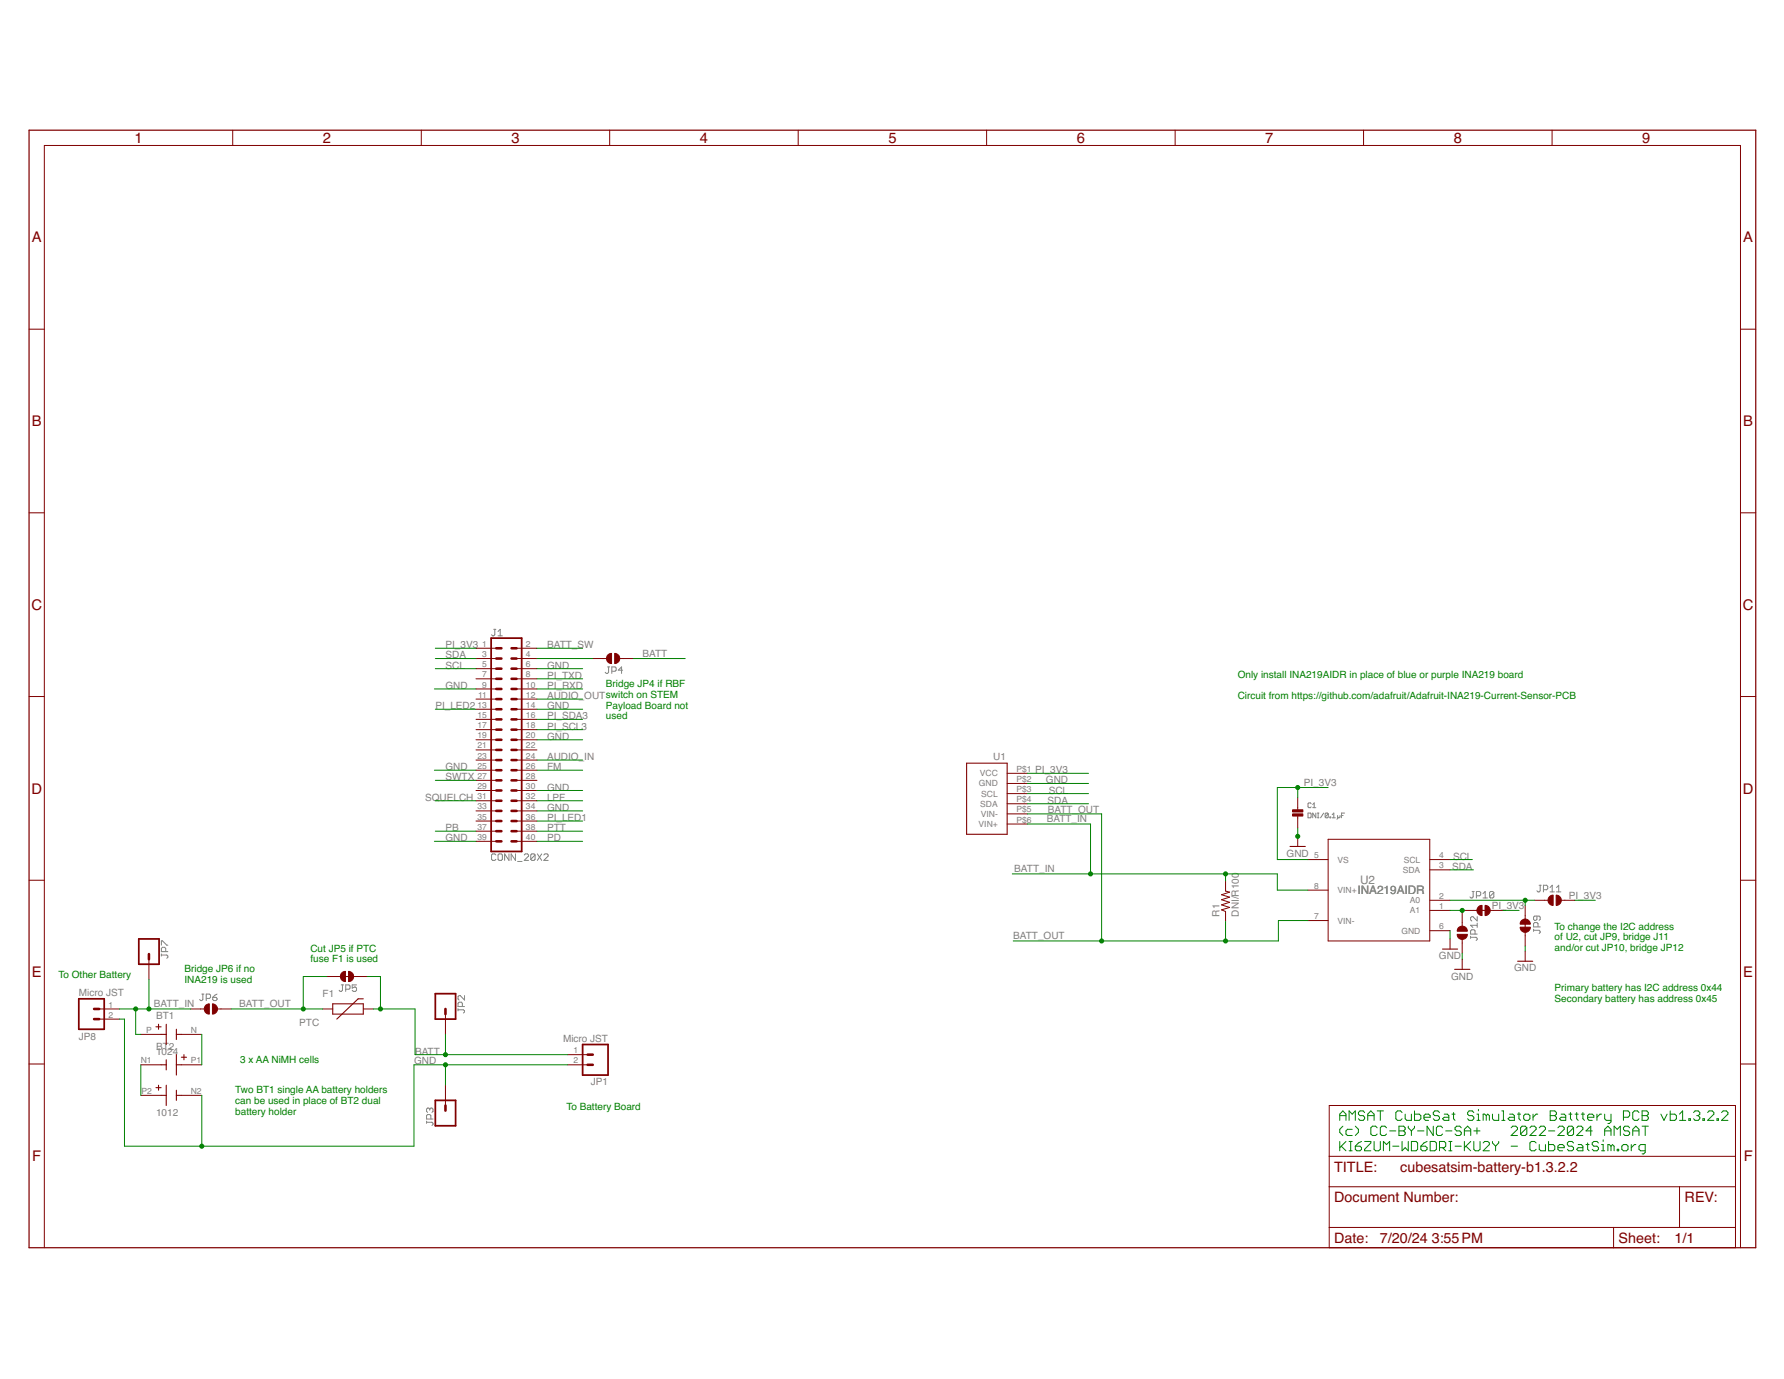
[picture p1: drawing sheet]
<svg xmlns="http://www.w3.org/2000/svg" width="279mm" height="216mm" viewBox="0 0 279 216" stroke-linecap="round" stroke-linejoin="round" font-family="sans-serif">
<g fill="none" stroke="#808080" stroke-width=".16">
<path d="M77.3 98.5h.4M77.5 98.5v.9l-.2 .1-.3-.1M78 99.5h.7M78 98.9l.3-.4v1M95.1 104.4h.4M95.3 104.4v.9l-.2 .1h-.1l-.2-.1M95.8 105.1h.5l.2-.2v-.3l-.2-.2h-.5v1M97.5 104.9h-.7l.5-.5v1M77.7 133.9l-.2-.2h-.3l-.2 .2v.6l.2 .2h.3l.2-.2M78.2 133.7h.3l.2 .2v.6l-.2 .2h-.3l-.2-.2v-.6zM79.7 133.7v1l-.7-1v1M80.7 133.7v1l-.6-1v1"/>
<path d="M81.1 134.9h.7M82.1 133.9l.2-.2h.3l.2 .2v.1l-.7 .7h.7M83.8 133.9l-.2-.2h-.3l-.2 .2v.6M83.8 133.9v.6l-.2 .2h-.3l-.2-.2M83.8 133.9l-.7 .6M84.2 133.7l.6 1M84.8 133.7l-.6 1M85.2 133.9l.1-.2h.4l.2 .2v.1l-.7 .7h.7M204.9 127.3h.3l.1 .1v.5l-.1 .1h-.3zM205.3 125.8l-.1-.1h-.2l-.1 .1v.5l.1 .1h.2l.1-.1M205.6 126.4h.5M205.6 126l.2-.3v.7"/>
<path d="M206.1 127.3v.7l-.5-.7v.7M206.3 128h.3M206.3 127.3h.3M206.4 127.3v.7M207.3 127.3l-.5 .7M208 127.4v.5l-.1 .1-.4-.1M208 127.4l-.3-.1-.2 .1v.5M208 127.4l-.5 .5M208.3 127.9h.1v.1h-.1zM208.6 128h.5M208.6 127.6l.3-.3v.7M209.5 127.7v.5l-.1 .1"/>
<path d="M209.9 127.7l-.2 .3-.2-.1M210.1 127.7h.3M210.6 127.3h-.5v.7M230.5 139.6h.4M230.7 139.6v.8l-.2 .2-.3-.2M232.3 139.9l.3-.3v1M234 139.7v.7l-.2 .2h-.4l-.1-.2M234 139.7l-.2-.1h-.4l-.1 .1v.7M234 139.7l-.7 .7M241 138.6h.4M241.2 138.6v.9l-.2 .1-.3-.1M241.7 139.3h.5l.2-.2v-.3l-.2-.2h-.5v1"/>
<path d="M242.8 139.6h.6M242.8 139l.3-.4v1M243.8 139.6h.7M243.8 139l.3-.4v1M25.3 149.5h.8l.2 .2-.2 .3M25.3 148v-.7h.1l.7 .7h.2M25.3 149.4v.3M26 149v-.5l-.2-.2h-.4l-.1 .2v.5h1M31.6 155.6h.3M31.8 155.6v.9l-.2 .2-.3-.2M32.3 156.3h.5l.2-.2v-.3l-.2-.2h-.5v1.1M33.3 156.1h.5l.2 .4-.2 .2h-.3l-.2-.2z"/>
<path d="M34 155.6l-.7 .5M53.4 154.2h.4M53.6 154.2v.8l-.2 .2-.3-.2M54.1 154.9h.6l.1-.2v-.3l-.1-.2h-.6v1M55.8 154.2h-.6v.5l.3-.2 .3 .2v.3l-.1 .2h-.4l-.1-.2M71.7 158.1h.9l.1 .2-.1 .3M71.7 157.9v.4M72.4 157.6v-.5l-.2-.2h-.3l-.2 .2v.5h1M72.7 155.9v.7l-.6-.7-.4 .1v.4l.2 .2M230.3 146.7h.9l.2 .2-.2 .4M230.3 146.6v.3M231 146.2v-.5l-.2-.1h-.3l-.2 .1v.5h1.1"/>
<path d="M231.2 140.3h.5l.2-.2v-.4l-.2-.1h-.5v1M231.4 143.5v.7l-.7-.7h-.2l-.2 .2v.3l.2 .2M231.4 144.5v.7M231.4 144.9h-1.1l.4 .3M232.3 140.6h.6M240.2 145.6h.8l.2 .2-.2 .4M240.2 145.5v.3M240.7 143.4v.5l-.2 .2-.3-.2v-.3l.1-.2h.7l.2 .2v.3l-.2 .2M240.9 145.1v-.5l-.2-.2h-.4l-.1 .2v.5h1M66.8 175.7h.8l.2 .2-.2 .3M66.8 175.5v.4M67.3 173.7l.2-.2 .3 .2v.3l-.2 .2"/>
<path d="M67.3 173.7l-.2-.2-.3 .2v.3l.2 .2M67.3 173.7v.1M67.5 175.2v-.5l-.2-.2h-.3l-.2 .2v.5h1"/>
</g>
<path d="M4.6 20.4h270.4v174.9h-270.4z" fill="none" stroke="#800000" stroke-width=".19"/>
<g fill="none" stroke="#800000" stroke-width=".16">
<path d="M36.4 20.4v2.4M66 20.4v2.4M95.5 20.4v2.4M125 20.4v2.4M154.5 20.4v2.4M184 20.4v2.4M213.6 20.4v2.4M243.1 20.4v2.4M4.6 51.5h2.3M272.6 51.5h2.4M4.6 80.3h2.3M272.6 80.3h2.4"/>
<path d="M4.6 109.1h2.3M74.5 119h3.2M74.5 117.4h3.2M74.5 115.8h3.2M74.5 114.2h3.2M74.5 112.6h3.2M74.5 111h3.2M74.5 109.5h3.2M74.5 107.9h3.2M74.5 106.3h3.2M74.5 104.7h3.2M74.5 103.1h3.2"/>
<path d="M74.5 101.5h3.2M80.9 119h3.2M80.9 117.4h3.2M80.9 115.8h3.2M80.9 114.2h3.2M80.9 112.6h3.2M80.9 111h3.2M80.9 109.5h3.2M80.9 107.9h3.2M80.9 106.3h3.2M80.9 104.7h3.2M80.9 103.1h3.2"/>
<path d="M80.9 101.5h3.2M92.8 103.1h2.2M97 103.1h2.2M272.6 109.1h2.4M4.6 137.8h2.3M74.5 120.6h3.2M74.5 122.2h3.2M74.5 123.8h3.2M74.5 125.4h3.2M74.5 127h3.2M74.5 128.5h3.2M74.5 130.1h3.2"/>
<path d="M74.5 131.7h3.2M80.9 120.6h3.2M80.9 122.2h3.2M80.9 123.8h3.2M80.9 125.4h3.2M80.9 127h3.2M80.9 128.5h3.2M80.9 130.1h3.2M80.9 131.7h3.2M157.7 122.7h3.2M157.7 124.2h3.2M157.7 125.8h3.2"/>
<path d="M157.7 121.1h3.2M157.7 127.4h3.2M157.7 129h3.2M191.9 137.9v1.6l.7 .2-1.3 .4 1.3 .4-1.3 .4 1.3 .4-1.3 .4 1.3 .4-1.3 .4 .6 .2v1.6M203.2 124.9v2.1M203.2 127.6v2M203.2 130.9v1.6M204.8 134.6h3.2M204.8 139.4h3.2M208 131.4h15.9v15.9h-15.9zM223.9 136.2h3.2M223.9 134.6h3.2"/>
<path d="M272.6 137.8h2.4M15.5 158h3.2M15.5 159.6h3.2M23.3 150.2v3.2M29.8 158h2.2M34.1 158h2.1M50.5 158h1.6M51.2 152.9h2.1M55.4 152.9h2.1M56.9 158h1.6M69.8 158.8v3.1M204.8 144.1h3.2"/>
<path d="M223.9 142.5h3.2M223.9 140.9h3.2M223.9 145.7h3.2M227.1 147v1.6M229 142.9v2.1M229 147.1v2.1M229 150.2v1.6M229.2 142.5h2.1M233.4 142.5h2.1M238.9 141.8v2.1M238.9 146v2.1M238.9 148.9v1.6"/>
<path d="M240.3 140.9h2.1M244.5 140.9h2.2M4.6 166.6h2.3M22.1 166.7h3.1M22.1 161.9h3.1M22.1 171.5h3.1M28.4 166.7h3.2M28.4 161.9h3.2M28.4 171.5h3.2M69.8 169.9v3.2M88.9 165.1h3.1M88.9 166.7h3.1"/>
<path d="M208.2 173.1h63.6v22.2h-63.6zM272.6 166.6h2.4M6.9 195.3v-172.5h265.7v172.5M208.2 185.8h63.6M208.2 192.2h63.6M208.2 181h63.6M252.7 192.2v3.1M263 185.8v6.4"/>
</g>
<path d="M76.9 99.9h4.8v33.4h-4.8zM12.3 156.4h4v4.7h-4zM21.7 147h3.2v4h-3.2zM68.2 155.6h3.2v4h-3.2zM68.2 172.3h3.2v4h-3.2zM91.2 163.5h4v4.8h-4z" fill="none" stroke="#800000" stroke-width=".28"/>
<g fill="none" stroke="#800000" stroke-width=".4">
<path d="M77.7 117.4h.8M77.7 119h.8M77.7 114.2h.8M77.7 115.8h.8M77.7 112.6h.8M77.7 111h.8M77.7 109.5h.8M77.7 107.9h.8M77.7 106.3h.8M77.7 104.7h.8M77.7 103.1h.8M77.7 101.5h.8"/>
<path d="M80.1 117.4h.8M80.1 119h.8M80.1 114.2h.8M80.1 115.8h.8M80.1 112.6h.8M80.1 111h.8M80.1 109.5h.8M80.1 107.9h.8M80.1 106.3h.8M80.1 104.7h.8M80.1 103.1h.8M80.1 101.5h.8"/>
<path d="M77.7 120.6h.8M77.7 128.5h.8M77.7 130.1h.8M77.7 131.7h.8M77.7 125.4h.8M77.7 127h.8M77.7 123.8h.8M77.7 122.2h.8M80.1 120.6h.8M80.1 128.5h.8M80.1 130.1h.8M80.1 131.7h.8"/>
<path d="M80.1 125.4h.8M80.1 127h.8M80.1 123.8h.8M80.1 122.2h.8M14.7 159.6h.8M14.7 158h.8M23.3 149.4v.8M69.8 158v.8M69.8 173.1v.8M92 166.7h.8M92 165.1h.8"/>
</g>
<g fill="none" stroke="#800000" stroke-width=".17">
<path d="M151.4 119.5h6.3v11.1h-6.3zM202 132.5h2.4M52.1 157.2h4.8v1.6h-4.8zM53.9 152.9h1.1M56.9 156.4h-.8l-3.4 3.2M225.9 148.6h2.4M227.8 151.8h2.4M231.7 142.5h1.1M237.7 150.5h2.4M238.9 144.3v1.1M24.4 160.8h.8M24.4 170.3h.8"/>
<path d="M24.8 160.4v.7M24.8 169.9v.8M25.2 161.9h.8M25.2 166.7h.8M25.2 171.5h.8M26 160.4v3.1M26 165.9v1.6M26 169.9v3.2M27.6 161.1v1.7M27.6 165.1v3.2M27.6 170.7v1.6M27.6 161.9h.8"/>
<path d="M27.6 166.7h.8M27.6 171.5h.8M28.4 165.5h.8M28.8 165.1v.8"/>
</g>
<g fill="#800000" stroke="#800000" stroke-width=".16">
<path d="M54.6 152.1l.6 .3 .2 .5h-.8z" fill-rule="evenodd"/>
<path d="M54.6 152.9h.8l-.2 .5-.3 .2-.3 .1z" fill-rule="evenodd"/>
<path d="M53.6 152.3l.5-.2v1.6a.79 .79 0 0 1-.8-.5 .79 .79 0 0 1 .3-.9z" fill-rule="evenodd"/>
<path d="M96.3 102.3a.79 .79 0 0 1 .8 .8 .79 .79 0 0 1-.8 .8z" fill-rule="evenodd"/>
<path d="M95.2 102.5l.6-.2v1.6a.79 .79 0 0 1-.8-.5 .79 .79 0 0 1 .2-.9z" fill-rule="evenodd"/>
<path d="M32.3 157.4l.5-.2v1.6a.81 .81 0 0 1-.8-.6 .81 .81 0 0 1 .3-.8z" fill-rule="evenodd"/>
<path d="M33.3 157.2a.8 .8 0 0 1 .8 .8 .8 .8 0 0 1-.8 .8z" fill-rule="evenodd"/>
<path d="M238.2 144.2l.7-.3v.8h-.8z" fill-rule="evenodd"/>
<path d="M238.9 143.9l.5 .2 .2 .3 .1 .3h-.8z" fill-rule="evenodd"/>
<path d="M238.1 145.2h1.6a.79 .79 0 0 1-.8 .8 .79 .79 0 0 1-.8-.8z" fill-rule="evenodd"/>
<path d="M231.3 142.5h.8v.8l-.5-.1-.2-.3z" fill-rule="evenodd"/>
<path d="M231.5 142l.3-.2h.3v.7h-.8z" fill-rule="evenodd"/>
<path d="M232.6 141.8a.79 .79 0 0 1 .8 .7 .79 .79 0 0 1-.8 .8z" fill-rule="evenodd"/>
<path d="M242.7 140.3l.5-.2v1.7a.81 .81 0 0 1-.7-.6 .81 .81 0 0 1 .2-.9z" fill-rule="evenodd"/>
<path d="M243.7 140.1a.8 .8 0 0 1 .8 .8 .8 .8 0 0 1-.8 .9z" fill-rule="evenodd"/>
<path d="M228.4 145.3a.81 .81 0 0 1 .9-.3 .81 .81 0 0 1 .5 .8h-1.6z" fill-rule="evenodd"/>
<path d="M228.2 146.3h1.6a.79 .79 0 0 1-.8 .8 .79 .79 0 0 1-.8-.8z" fill-rule="evenodd"/>
</g>
<g fill="#800000" stroke="#800000" stroke-width=".16">
<path d="M202.4 127.4h1.6v.4h-1.6z"/>
<path d="M202.4 126.8h1.6v.3h-1.6z"/>
</g>
<g fill="none" stroke="#008000" stroke-width=".16">
<path d="M68 107.9h6.5M68.2 104.7h6.3M68.2 111h6.3M68.2 103.1h6.3M68.2 101.5h6.3M84.1 104.7h7.1M84.1 111h7.1M84.1 115.8h7.1M84.1 107.9h7.1M84.1 103.1h8.7M84.1 101.5h7.1M84.1 119h7.1"/>
<path d="M84.1 109.5h7.1M84.1 106.3h7.1M84.1 112.6h7.1M84.1 114.2h7.1M99.2 103.1h8.1M68 131.7h6.5M68 120.6h6.5M68.2 122.2h6.3M68.2 125.4h6.3M68.2 130.1h6.3M84.1 123.8h7.1M84.1 127h7.1"/>
<path d="M84.1 131.7h7.1M84.1 120.6h7.1M84.1 125.4h7.1M84.1 130.1h7.1M84.1 128.5h7.1M158.5 136.8h41.5v2.6h4.8M160.9 122.7h9.6M160.9 121.1h9.6M160.9 124.2h9.6M160.9 125.8h9.6M160.9 127.4h11.6v19.9M160.9 129h9.9v7.8"/>
<path d="M191.9 136.8v1.1M203.2 123.3v1.6M203.2 129.6v1.7M208 123.3h-8v11.3h4.8M227.1 134.6h3.5M227.1 136.2h3.7M18.7 159.6h.8v19.9h45.3v-12.8h24.1M18.7 158h11.1M21.3 158v3.9h.8M23.3 153.4v4.6M36.2 158h14.3M51.2 152.9h-3.7v5.1"/>
<path d="M57.5 152.9h2.1v5.1M58.5 158h6.5v7.1h23.9M191.9 144.3v3M204.8 144.1h-4.6v3.2h-41.5M227.1 145.7v1.3M227.1 142.5h2.1M227.1 140.9h13.2M229 142.5v.4M229 149.2v1M235.4 142.5h2.5M238.9 140.9v.9M238.9 148.1v.8"/>
<path d="M246.7 140.9h3.2M22.1 166.7v4.8M31.6 161.9v4.8M31.6 171.5v8M69.8 161.9v3.2M69.8 166.7v3.2M209.8 175.4v-1l.5-.5 .5 .5v1M209.8 178.7v1.5M209.8 174.7h1M210.1 179.5l.7 .7M210.3 176.3l-.5 .5v.5l.5 .5M210.8 178.7l-1 1"/>
<path d="M211.3 175.4v-1.5l.5 .5 .5-.5v1.5M211.3 178.7h.5M211.5 178.7v1.5M211.8 176.8h-.8l-.2 .3v.4l.2 .3h.8M212.3 179.5h.7l.2 .2v.2l-.2 .3h-.5l-.2-.3zM212.3 176.3l.4 .5v.5l-.4 .5M213.2 178.7l-.5 .2-.4 .6M213.7 174.2l-.2-.3h-.5l-.3 .3v.2l.3 .3h.5l.2 .2v.3l-.2 .2h-.5l-.3-.2M213.7 178.7h1v.2l-1 1v.3h1M214.2 174.7h1M214.2 175.4v-1l.5-.5 .5 .5v1M215.2 178.7v1.2l.2 .3h.5l.3-.3v-1.2"/>
<path d="M215.7 173.9h1M215.7 176.6l-.3-.3h-.5l-.2 .3v.9l.2 .3h.5l.3-.3M216.2 173.9v1.5M217.1 176.6l-.2-.3h-.5l-.2 .3v.9l.2 .3h.5l.2-.3M217.6 177.1h1M218.1 179.5h1M219.1 176.3h.7l.3 .3v.2l-.3 .3 .3 .2v.2l-.3 .3h-.7zM219.1 177.1h.7M219.6 174.2l-.2-.3h-.5l-.3 .3v1l.3 .2h.5l.2-.2M219.6 178.7v1.5l.5-.5 .5 .5v-1.5M220.1 174.4v.8l.2 .2h.7v-1M220.6 176.3v.3l.4 .5"/>
<path d="M221 177.1v.7M221 178.7h.8l.2 .2v1l-.2 .3h-.8zM221.5 173.9v1.5h.8l.2-.2v-.5l-.2-.3h-.8M221.5 176.3v.3l-.5 .5M222 177.1h1M222.5 179.5h.7l.3 .2v.2l-.3 .3h-.4l-.3-.3zM223 174.9h1v-.2l-.3-.3h-.5l-.2 .3v.5l.2 .2h.5M223.5 178.7l-.5 .2-.5 .6M224 178.7h.7l.3 .2v1l-.3 .3h-.7zM224.5 176.3v1.5l-1-1.5v1.5M225.4 174.2l-.2-.3h-.5l-.2 .3v.2l.2 .3h.5l.2 .2v.3l-.2 .2h-.5l-.2-.2M225.4 179.7h.8l.2-.2v-.6l-.2-.2h-.8v1.5"/>
<path d="M225.9 176.6l-.2-.3h-.5l-.2 .3v.9l.2 .3h.5l.2-.3M225.9 179.7l.5 .5M226.2 174.4h.5l.2 .3v.7h-.7l-.3-.2 .3-.3h.7M226.4 177.1h1M226.9 178.7h.5M227.2 178.7v1.5M227.4 174.4h.5M227.6 174.2v1l.3 .2M227.9 179.5h1M228.9 176.6l-.3-.3h-.5l-.2 .3v.2l.2 .3h.5l.3 .2v.2l-.3 .3h-.5l-.2-.3M229.3 177.1h1M229.3 177.8v-1l.5-.5 .5 .5v1"/>
<path d="M229.3 178.7v1.5M229.6 179.5l.7 .7M230.3 178.7l-1 1M230.8 174.2l-.2-.3h-.5l-.3 .3v.2l.3 .3h.5l.2 .2v.3l-.2 .2h-.5l-.3-.2M230.8 178.7v1.2l.3 .3h.4l.3-.3v-1.2M230.8 177.1h1M231.3 175.4h.5M231.3 174.4h.2v1M231.3 176.6v.9M231.5 173.7v.2M232.3 178.9l.2-.2h.5l.3 .2v.3l-1 1h1M232.8 174.7l-.3-.3h-.2v1"/>
<path d="M232.8 174.7v.7M232.8 174.7l.2-.3 .3 .3v.7M233.7 174.4v.8l.3 .2h.7v-1M233.7 178.7v.2l.5 .6M234.2 179.5v.7M234.7 178.7v.2l-.5 .6M235.2 173.9h.3v1.5M235.2 175.4h.5M236.4 174.4h.5l.3 .3v.7h-.8l-.2-.2 .2-.3h.8M236.7 176.6l.2-.3h.5l.3 .3v.2l-1 1h1M236.7 179.5h1M237.7 174.4h.4"/>
<path d="M237.9 174.2v1l.2 .2M238.6 174.7l.3-.3h.5l.2 .3v.5l-.2 .2h-.5l-.3-.2zM239.1 176.6v.9l-.2 .3h-.5l-.3-.3M239.1 176.6l-.2-.3h-.5l-.3 .3v.9M239.1 176.6l-1 .9M239.6 176.6l.2-.3h.5l.3 .3v.2l-1 1h1M240.1 174.4v1M240.6 178.9l-.3-.2h-.5l-.2 .2v1l.2 .3h.5l.3-.3M240.8 174.4h-.2l-.5 .5M241.1 176.6l.2-.3h.5l.2 .3v.2l-.9 1h.9M241.1 179.2v.7l.2 .3h.7v-1M242.5 177.1h1"/>
<path d="M242.5 178.7v1.5h.8l.2-.3v-.4l-.2-.3h-.8M242.8 174.7h.7M242.8 173.9h.7l.3 .3v.2l-.3 .3 .3 .2v.3l-.3 .2h-.7zM244 176.6l.2-.3h.5l.3 .3v.2l-1 1h1M244 179.7h1v-.2l-.3-.3h-.5l-.2 .3v.4l.2 .3h.5M244.5 174.4h.5l.2 .3v.7h-.7l-.3-.2 .3-.3h.7M245.7 174.4h.5M246 174.2v1l.2 .2M246.4 176.6v.9l-.2 .3h-.5l-.2-.3M246.4 176.6l-.2-.3h-.5l-.2 .3v.9M246.4 178.9l-.2-.2h-.5l-.2 .2v.3l.2 .3h.5l.2 .2v.2l-.2 .3h-.5l-.2-.3M246.4 176.6l-.9 .9"/>
<path d="M246.7 174.4h.5M246.9 174.2v1l.3 .2M246.9 176.6l.3-.3h.4l.3 .3v.2l-1 1h1M247.2 179.2h.4l.3 .3v.7h-.7l-.3-.3 .3-.2h.7M247.6 174.4h.6M247.9 174.2v1l.3 .2M248.4 179.2h.5M248.6 174.9h1v-.2l-.2-.3h-.5l-.3 .3v.5l.3 .2h.5M248.6 178.9v1l.3 .3M249.4 177.1h-1l.7-.8v1.5M250.1 174.4v1M250.3 178.9l-.2-.2h-.5l-.2 .2v.3l.2 .3h.5l.2 .2v.2l-.2 .3h-.5l-.2-.3"/>
<path d="M250.8 174.4h-.2l-.5 .5M250.8 179.2h.3v1M251.1 178.5v.2M251.3 174.4v.8l.3 .2h.7M251.3 177.8v-1l.5-.5 .5 .5v1M251.3 177.1h1M252.3 174.4v1.2l-.2 .3h-.3M252.3 179.5v.7M252.3 179.5l.2-.3 .3 .3v.7M252.3 179.5l-.2-.3h-.3v1M252.8 177.8v-1.5l.5 .5 .5-.5v1.5M253.3 179.9h.2v.3h-.2z"/>
<path d="M254 179.5l.3-.3h.4l.3 .3v.4l-.3 .3h-.4l-.3-.3zM254.3 174.9h.7l.2-.2v-.5l-.2-.3h-.7v1.5M255.2 176.6l-.2-.3h-.5l-.2 .3v.2l.2 .3h.5l.2 .2v.2l-.2 .3h-.5l-.2-.3M255.5 179.2v1M255.7 177.8v-1l.5-.5 .5 .5v1M255.7 177.1h1M256.2 179.2h-.2l-.5 .5M256.7 174.2l-.2-.3h-.5l-.3 .3v1l.3 .2h.5l.2-.2M257.2 174.7h.7M257.2 173.9h.7l.2 .3v.2l-.2 .3 .2 .2v.3l-.2 .2h-.7zM257.2 176.3h.9M257.7 176.3v1.5"/>
<path d="M260.1 174.4l.5 1 .5-1M261.6 173.9v1.5h.7l.3-.2v-.5l-.3-.3h-.7M263 175.4h1M263 174.4l.5-.5v1.5M264.5 175.2h.3v.2h-.3zM265.2 174.2l.3-.3h.5l.2 .3v.2l-.2 .3M265.7 174.7h.3M266 174.7l.2 .2v.3l-.2 .2h-.5l-.3-.2M266.7 175.2h.3v.2h-.3zM267.4 174.2l.3-.3h.5l.2 .3v.2l-1 1h1M268.9 175.2h.2v.2h-.2zM269.6 174.2l.3-.3h.5l.2 .3v.2l-1 1h1"/>
<path d="M211.3 180.2h.5M216.7 180.2v-1.5l.4 .5 .5-.5v1.5M226.9 180.2h.5M250.8 180.2h.5M257.7 180.2h-.8l-.2-.3v-.4l.2-.3h.8v1.2l-.3 .3h-.2"/>
</g>
<g fill="#008000" stroke="#008000" stroke-width=".16">
<circle cx="69.8" cy="166.7" r=".32"/>
<circle cx="31.6" cy="179.5" r=".32"/>
<circle cx="203.2" cy="130.9" r=".32"/>
<circle cx="59.6" cy="158" r=".32"/>
<circle cx="69.8" cy="165.1" r=".32"/>
<circle cx="203.2" cy="123.3" r=".32"/>
<circle cx="191.9" cy="147.3" r=".32"/>
<circle cx="172.5" cy="147.3" r=".32"/>
<circle cx="47.5" cy="158" r=".32"/>
<circle cx="170.8" cy="136.8" r=".32"/>
<circle cx="191.9" cy="136.8" r=".32"/>
<circle cx="23.3" cy="158" r=".32"/>
<circle cx="21.3" cy="158" r=".32"/>
<circle cx="238.9" cy="140.9" r=".32"/>
<circle cx="229" cy="142.5" r=".32"/>
</g>
<g font-size="2.3" fill="#800000">
<text x="21.1" y="22.4">1</text>
<text x="50.6" y="22.4">2</text>
<text x="80.1" y="22.4">3</text>
<text x="109.6" y="22.4">4</text>
<text x="139.1" y="22.4">5</text>
<text x="168.6" y="22.4">6</text>
<text x="198.2" y="22.4">7</text>
<text x="227.7" y="22.4">8</text>
<text x="257.2" y="22.4">9</text>
<text x="5" y="38">A</text>
<text x="273" y="38">A</text>
<text x="5" y="66.7">B</text>
<text x="273" y="66.7">B</text>
<text x="4.9" y="95.5">C</text>
<text x="273" y="95.5">C</text>
<text x="4.9" y="124.2">D</text>
<text x="273" y="124.2">D</text>
<text x="5" y="153">E</text>
<text x="273" y="153">E</text>
<text x="5" y="181.8">F</text>
<text x="273.1" y="181.8">F</text>
</g>
<g font-size="2.2" fill="#800000">
<text x="209" y="183.4">TITLE:</text>
<text x="219.3" y="183.4">cubesatsim-battery-b1.3.2.2</text>
<text x="209" y="188.2">Document Number:</text>
<text x="263.8" y="188.2">REV:</text>
<text x="209" y="194.6">Date:</text>
<text x="216.1" y="194.6">7/20/24</text>
<text x="224.2" y="194.6">3:55PM</text>
<text x="253.5" y="194.6">Sheet:</text>
<text x="262.3" y="194.6">1/1</text>
</g>
<g font-size="1.8" fill="#808080">
<text x="212.6" y="140">INA219AIDR</text>
<text x="213" y="138.4">U2</text>
</g>
<g font-size="1.6" fill="#808080">
<text x="69.8" y="101.5">PI_3V3</text>
<text x="85.7" y="101.5">BATT_SW</text>
<text x="69.8" y="107.9">GND</text>
<text x="69.8" y="104.7">SCL</text>
<text x="69.8" y="103.1">SDA</text>
<text x="85.7" y="104.7">GND</text>
<text x="85.7" y="107.9">PI_RXD</text>
<text x="85.7" y="106.3">PI_TXD</text>
<text x="100.6" y="102.9">BATT</text>
<text x="68.2" y="111">PI_LED2</text>
<text x="85.7" y="111">GND</text>
<text x="85.7" y="109.5">AUDIO_OUTswitch on STEM</text>
<text x="85.7" y="112.6">PI_SDA3</text>
<text x="85.7" y="115.8">GND</text>
<text x="85.7" y="119">AUDIO_IN</text>
<text x="85.7" y="114.2">PI_SCL3</text>
<text x="155.6" y="119">U1</text>
<text x="66.6" y="125.4">SQUELCH</text>
<text x="69.8" y="120.6">GND</text>
<text x="69.8" y="122.2">SWTX</text>
<text x="85.7" y="123.8">GND</text>
<text x="85.7" y="125.4">LPF</text>
<text x="85.7" y="120.6">FM</text>
<text x="162.1" y="121.1">PI_3V3</text>
<text x="163.8" y="122.7">GND</text>
<text x="164.1" y="125.8">SDA</text>
<text x="164.2" y="124.2">SCL</text>
<text x="204.2" y="123.1">PI_3V3</text>
<text x="69.8" y="131.7">GND</text>
<text x="69.8" y="130.1">PB</text>
<text x="85.7" y="127">GND</text>
<text x="85.7" y="131.7">PD</text>
<text x="85.7" y="130.1">PTT</text>
<text x="85.7" y="128.5">PI_LED1</text>
<text x="163.9" y="128.7">BATT_IN</text>
<text x="164.1" y="127.3">BATT_OUT</text>
<text x="158.9" y="136.5">BATT_IN</text>
<text x="201.5" y="134.1">GND</text>
<text x="227.4" y="136.2">SDA</text>
<text x="227.6" y="134.6">SCL</text>
<text x="191" y="143.5" transform="rotate(-90 191 143.5)">R1</text>
<text x="194" y="143.5" transform="rotate(-90 194 143.5)">DNI/R100</text>
<text x="233.6" y="142.4">PI_3V3</text>
<text x="245.7" y="140.8">PI_3V3</text>
<text x="158.7" y="147">BATT_OUT</text>
<text x="12.3" y="155.9">Micro JST</text>
<text x="225.4" y="150.2">GND</text>
<text x="227.3" y="153.4">GND</text>
<text x="237.1" y="152.1">GND</text>
<text x="24.1" y="157.7">BATT_IN</text>
<text x="24.4" y="159.6">BT1</text>
<text x="37.5" y="157.7">BATT_OUT</text>
<text x="46.9" y="160.7">PTC</text>
<text x="50.5" y="156.1">F1</text>
<text x="12.3" y="162.7">JP8</text>
<text x="24.4" y="165.1">1024</text>
<text x="24.4" y="164.3">BT2</text>
<text x="64.8" y="166.6">GND</text>
<text x="65" y="165.1">BATT</text>
<text x="88.2" y="163.1">Micro JST</text>
<text x="92.5" y="169.9">JP1</text>
<text x="24.4" y="174.7">1012</text>
</g>
<g font-size="1.6" fill="#008000">
<text x="94.9" y="107.6">Bridge JP4 if RBF</text>
<text x="193.8" y="106.1">Only install INA219AIDR in place of blue or purple INA219 board</text>
<text x="94.9" y="111">Payload Board not</text>
<text x="94.9" y="112.6">used</text>
<text x="193.8" y="109.5">Circuit from https://github.com/adafruit/Adafruit-INA219-Current-Sensor-PCB</text>
<text x="48.6" y="149">Cut JP5 if PTC</text>
<text x="243.5" y="145.6">To change the I2C address</text>
<text x="243.5" y="147.2">of U2, cut JP9, bridge J11</text>
<text x="243.5" y="148.9">and/or cut JP10, bridge JP12</text>
<text x="9.2" y="153.2">To Other Battery</text>
<text x="28.9" y="152.2">Bridge JP6 if no</text>
<text x="28.9" y="153.8">INA219 is used</text>
<text x="48.6" y="150.7">fuse F1 is used</text>
<text x="243.5" y="155.2">Primary battery has I2C address 0x44</text>
<text x="243.5" y="156.9">Secondary battery has address 0x45</text>
<text x="37.6" y="166.5">3 x AA NiMH cells</text>
<text x="36.8" y="171.2">Two BT1 single AA battery holders</text>
<text x="36.8" y="172.8">can be used in place of BT2 dual</text>
<text x="88.7" y="173.7">To Battery Board</text>
<text x="36.8" y="174.5">battery holder</text>
</g>
<g font-size="1.3" fill="#808080">
<text x="75.5" y="101.3">1</text>
<text x="82.4" y="101.3">2</text>
<text x="75.5" y="102.9">3</text>
<text x="75.5" y="104.5">5</text>
<text x="75.5" y="106.1">7</text>
<text x="75.5" y="107.6">9</text>
<text x="82.4" y="107.6">10</text>
<text x="82.4" y="106.1">8</text>
<text x="82.4" y="104.5">6</text>
<text x="82.4" y="102.9">4</text>
<text x="74.8" y="110.8">13</text>
<text x="74.8" y="112.4">15</text>
<text x="74.9" y="109.2">11</text>
<text x="82.4" y="112.4">16</text>
<text x="82.4" y="110.8">14</text>
<text x="82.4" y="109.2">12</text>
<text x="74.8" y="114">17</text>
<text x="74.8" y="115.6">19</text>
<text x="74.8" y="117.2">21</text>
<text x="74.8" y="118.8">23</text>
<text x="82.4" y="118.8">24</text>
<text x="82.4" y="117.2">22</text>
<text x="82.4" y="115.6">20</text>
<text x="82.4" y="114">18</text>
<text x="74.8" y="120.4">25</text>
<text x="74.8" y="122">27</text>
<text x="74.8" y="123.5">29</text>
<text x="74.8" y="125.1">31</text>
<text x="82.4" y="120.4">26</text>
<text x="82.4" y="122">28</text>
<text x="82.4" y="123.5">30</text>
<text x="82.4" y="125.1">32</text>
<text x="153.3" y="123.1">GND</text>
<text x="153.5" y="121.5">VCC</text>
<text x="153.7" y="124.7">SCL</text>
<text x="159.2" y="122.4">P$2</text>
<text x="159.2" y="124">P$3</text>
<text x="159.2" y="125.6">P$4</text>
<text x="159.2" y="120.8">P$1</text>
<text x="74.8" y="126.7">33</text>
<text x="74.8" y="128.3">35</text>
<text x="74.8" y="129.9">37</text>
<text x="74.8" y="131.5">39</text>
<text x="82.4" y="126.7">34</text>
<text x="82.4" y="128.3">36</text>
<text x="82.4" y="129.9">38</text>
<text x="82.4" y="131.5">40</text>
<text x="153.3" y="129.5">VIN+</text>
<text x="153.5" y="126.3">SDA</text>
<text x="153.6" y="127.9">VIN-</text>
<text x="159.2" y="127.2">P$5</text>
<text x="159.2" y="128.8">P$6</text>
<text x="205.8" y="134.4">5</text>
<text x="209.5" y="135.1">VS</text>
<text x="219.7" y="136.7">SDA</text>
<text x="219.8" y="135.1">SCL</text>
<text x="225.4" y="136">3</text>
<text x="225.4" y="134.4">4</text>
<text x="205.8" y="143.9">7</text>
<text x="205.8" y="139.1">8</text>
<text x="209.5" y="139.8">VIN+</text>
<text x="220.8" y="143">A1</text>
<text x="220.8" y="141.4">A0</text>
<text x="225.4" y="142.3">1</text>
<text x="225.4" y="140.7">2</text>
<text x="209.5" y="144.6">VIN-</text>
<text x="219.5" y="146.2">GND</text>
<text x="225.4" y="145.5">6</text>
<text x="17" y="157.7">1</text>
<text x="17" y="159.3">2</text>
<text x="22.9" y="161.7">P</text>
<text x="29.9" y="161.7">N</text>
<text x="22.1" y="166.5">N1</text>
<text x="29.9" y="166.5">P1</text>
<text x="89.8" y="164.9">1</text>
<text x="89.8" y="166.5">2</text>
<text x="22.1" y="171.3">P2</text>
<text x="29.9" y="171.3">N2</text>
</g>
</svg>
